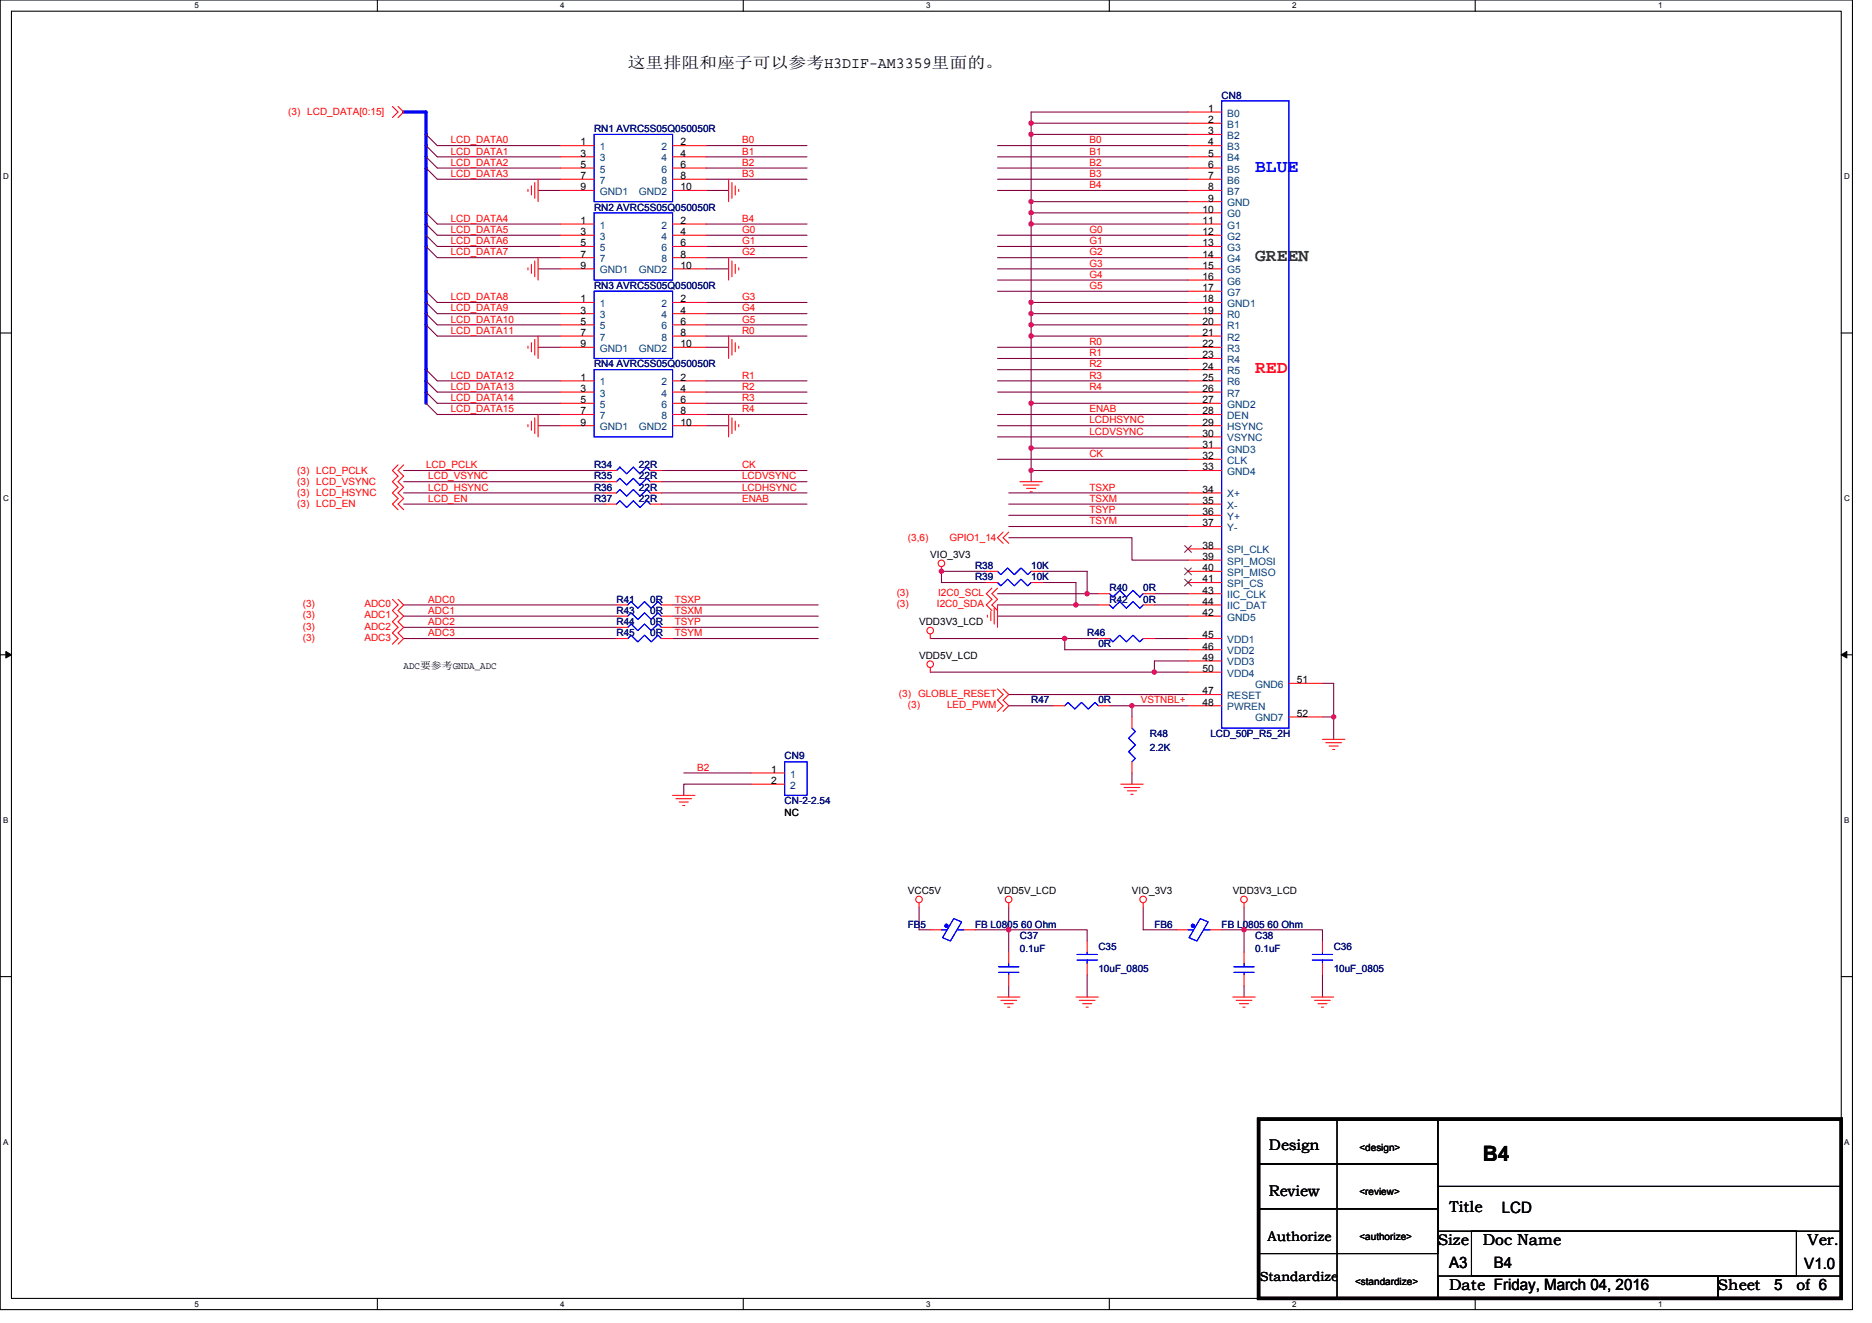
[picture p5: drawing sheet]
<svg xmlns="http://www.w3.org/2000/svg" width="297mm" height="210mm" viewBox="0 0 297 210" stroke-linecap="round" stroke-linejoin="round" font-family="sans-serif">
<path d="M0 0h293.9v207.9h-293.9zM1.8 1.8h290.4v204.3h-290.4z" fill="none" stroke="#000" stroke-width=".17"/>
<g fill="#fff">
<path d="M30.8 .2h.7v1.4h-.7z"/>
<path d="M30.8 206.3h.7v1.4h-.7z"/>
</g>
<path d="M59.9 0v1.8M59.9 206.1v1.8" fill="none" stroke="#000" stroke-width=".17"/>
<g fill="#fff">
<path d="M88.9 .2h.7v1.4h-.7z"/>
<path d="M88.9 206.3h.7v1.4h-.7z"/>
</g>
<path d="M117.9 0v1.8M117.9 206.1v1.8" fill="none" stroke="#000" stroke-width=".17"/>
<g fill="#fff">
<path d="M147 .2h.7v1.4h-.7z"/>
<path d="M147 206.3h.7v1.4h-.7z"/>
</g>
<path d="M176 0v1.8M176 206.1v1.8" fill="none" stroke="#000" stroke-width=".17"/>
<g fill="#fff">
<path d="M205 .2h.7v1.4h-.7z"/>
<path d="M205 206.3h.7v1.4h-.7z"/>
</g>
<path d="M234.1 0v1.8M234.1 206.1v1.8" fill="none" stroke="#000" stroke-width=".17"/>
<g fill="#fff">
<path d="M263.1 .2h.7v1.4h-.7z"/>
<path d="M263.1 206.3h.7v1.4h-.7z"/>
<path d="M.5 27.3h.9v1.4h-.9z"/>
<path d="M292.6 27.3h.9v1.4h-.9z"/>
<path d="M.5 78.4h.9v1.4h-.9z"/>
<path d="M292.6 78.4h.9v1.4h-.9z"/>
</g>
<path d="M0 52.9h1.8M292.2 52.9h1.7" fill="none" stroke="#000" stroke-width=".17"/>
<g fill="#fff">
<path d="M.5 129.5h.8v1.4h-.8z"/>
<path d="M292.6 129.5h.9v1.4h-.9z"/>
</g>
<path d="M0 103.9h1.8M292.2 103.9h1.7" fill="none" stroke="#000" stroke-width=".17"/>
<path d="M.9 103.4l.9 .5-.9 .5zM292.2 103.9l.8-.5v1z" fill="#000" stroke="#000" stroke-width=".16"/>
<g fill="#fff">
<path d="M.5 180.5h.8v1.4h-.8z"/>
<path d="M292.6 180.5h.9v1.4h-.9z"/>
</g>
<path d="M0 155h1.8M292.2 155h1.7M199.7 177.6h28.5v7.1h-28.5zM212.2 177.6h16v28.5h-16zM199.7 184.7h28.5v7.2h-28.5zM199.7 191.9h28.5v7.1h-28.5zM228.2 188.3h64v7.1h-64zM228.2 184.7v8.9M233.5 195.4h51.5v7.1h-51.5zM228.2 202.5h44.4v3.6h-44.4zM272.6 202.5h19.6v3.6h-19.6z" fill="none" stroke="#000" stroke-width=".17"/>
<g fill="none" stroke="#800040" stroke-width=".17">
<path d="M163.6 19.6v1.7M163.6 19.6h24.9M188.5 17.8h-24.9v1.8M67.6 21.3l1.8 1.8h19.5M67.6 24.9l1.8 1.8h19.5M67.6 26.7l1.8 1.7h19.5M67.6 35.6l1.8 1.7h19.5M67.6 37.3l1.8 1.8h19.5M67.6 39.1l1.8 1.8h19.5M67.6 23.1l1.8 1.8h19.5M67.6 33.8l1.8 1.8h19.5M85.4 30.2h3.5"/>
<path d="M112.1 26.7h16M112.1 23.1h16M112.1 24.9h16M112.1 28.4h16M112.1 35.6h16M112.1 37.3h16M112.1 39.1h16M112.1 30.2h3.5M158.3 23.1h30.2M158.3 24.9h30.2M158.3 26.7h30.2M158.3 28.4h30.2"/>
<path d="M158.3 30.2h30.2M158.3 37.3h30.2M158.3 39.1h30.2M163.6 21.3h24.9M163.6 35.6v12.4M163.6 21.3v10.7M163.6 32h24.9M163.6 32v1.8h24.9M163.6 33.8v1.8h24.9M67.6 46.2l1.8 1.8h19.5M67.6 48l1.8 1.8h19.5M67.6 49.8l1.8 1.8h19.5"/>
<path d="M67.6 51.6l1.8 1.7h19.5M67.6 58.7l1.8 1.8h19.5M85.4 42.7h3.5M85.4 55.1h3.5M112.1 40.9h16M112.1 48h16M112.1 49.8h16M112.1 51.6h16M112.1 53.3h16M112.1 42.7h3.5M112.1 55.1h3.5M158.3 58.7h30.2"/>
<path d="M158.3 56.9h30.2M158.3 55.1h30.2M158.3 46.2h30.2M158.3 42.7h30.2M158.3 44.4h30.2M158.3 40.9h30.2M163.6 48h24.9M163.6 51.6h24.9M163.6 53.3h24.9M163.6 49.8v1.8M163.6 53.3v10.7M163.6 48v1.8"/>
<path d="M163.6 51.6v1.7M163.6 49.8h24.9M64 74.7h32.1M64 76.5h32.1M64 78.2h32.1M67.6 60.5l1.8 1.7h19.5M67.6 62.2l1.8 1.8h19.5M67.6 64l1.8 1.8h19.5M85.4 67.6h3.5M104.9 74.7h23.2M104.9 76.5h23.2M104.9 78.2h23.2"/>
<path d="M112.1 60.5h16M112.1 62.2h16M112.1 64h16M112.1 65.8h16M112.1 67.6h3.5M158.3 67.6h30.2M158.3 72.9h30.2M158.3 69.3h30.2M158.3 65.8h30.2M158.3 62.2h30.2M158.3 60.5h30.2M160.1 78.2h28.4"/>
<path d="M163.6 71.1v3.6M163.6 74.7h24.9M163.6 71.1h24.9M163.6 64v7.1M163.6 74.7v1.8M163.6 64h24.9M64 80h32.1M64 96h33.8M64 97.8h33.8M64 99.6h33.8M104.9 80h23.2M106.7 96h23.1"/>
<path d="M106.7 97.8h23.1M106.7 99.6h23.1M156.5 90.7h-7.1v1.8h7.1M158.3 96h12.4M158.3 94.2h14.2M158.3 97.8h30.2M160.1 85.3h19.5v3.6h8.9M160.1 80h28.4M160.1 81.8h28.4M160.1 83.6h28.4M165.4 92.5h5.3v3.5M165.4 90.7h7.1v3.5"/>
<path d="M170.7 96h3.6M172.5 94.2h1.8M183.2 96h5.3M183.2 94.2h5.3M64 101.3h33.8M106.7 101.3h23.1M147.6 106.7h35.6M147.6 101.3h21.3M160.1 110.2h28.4M160.1 112h7.1M168.9 101.3h5.4M168.9 101.3v1.8h19.6"/>
<path d="M176.1 112h3.5M179.6 112v1.8M179.6 112h8.9M183.2 106.7h5.3M183.2 101.3h5.3M188.5 104.9h-5.3v1.8M209.8 113.8h1.8v3.5M209.8 108.5h1.8v5.3M108.5 122.7h10.7M119.2 124.5h-10.7v1.7M179.6 122.7v1.8M145.8 144v3.6h1.8"/>
<path d="M154.7 147.6h17.8v1.8M160.1 144v7.1M160.1 156.5v1.7M172.5 154.7v3.5M181.4 144v3.6h5.3M193.8 147.6h16v1.8M197.4 144v7.1M197.4 156.5v1.7M209.8 154.7v3.5"/>
</g>
<g fill="#f0f" stroke="#f0f" stroke-width=".17">
<circle cx="197.4" cy="147.6" r=".35"/>
<circle cx="163.6" cy="64" r=".35"/>
<circle cx="183.2" cy="106.7" r=".35"/>
<circle cx="163.6" cy="74.7" r=".35"/>
<circle cx="163.6" cy="71.1" r=".35"/>
<circle cx="163.6" cy="48" r=".35"/>
<circle cx="163.6" cy="35.5" r=".35"/>
<circle cx="163.6" cy="19.5" r=".35"/>
<circle cx="163.6" cy="21.3" r=".35"/>
<circle cx="163.6" cy="32" r=".35"/>
<circle cx="163.6" cy="33.8" r=".35"/>
<circle cx="163.6" cy="49.8" r=".35"/>
<circle cx="163.6" cy="51.5" r=".35"/>
<circle cx="163.6" cy="53.3" r=".35"/>
<circle cx="160" cy="147.6" r=".35"/>
<circle cx="211.6" cy="113.8" r=".35"/>
<circle cx="168.9" cy="101.3" r=".35"/>
<circle cx="172.5" cy="94.2" r=".35"/>
<circle cx="170.7" cy="96" r=".35"/>
<circle cx="179.6" cy="112" r=".35"/>
<circle cx="149.4" cy="90.7" r=".35"/>
</g>
<path d="M64 17.8h3.6v46.2" fill="none" stroke="#00f" stroke-width=".53"/>
<g fill="none" stroke="#f00" stroke-width=".17">
<path d="M62.3 16.9l.9 .9-.9 .9M63.2 16.9l.8 .9-.8 .9M188.5 17.8h5.3M188.5 19.6h5.3M83.8 30.1v.3M84.3 29.5v1.4M84.9 29v2.5M85.4 28.4v3.6M88.9 23.1h5.4M88.9 24.9h5.4M88.9 26.7h5.4M88.9 28.4h5.4"/>
<path d="M88.9 30.2h5.4M88.9 35.6h5.4M88.9 37.3h5.4M88.9 39.1h5.4M106.7 23.1h5.4M106.7 24.9h5.4M106.7 26.7h5.4M106.7 28.4h5.4M106.7 30.2h5.4M106.7 35.6h5.4M106.7 37.3h5.4M106.7 39.1h5.4"/>
<path d="M115.6 28.4v3.6M116.1 29v2.5M116.7 29.5v1.4M117.2 30.1v.3M188.5 23.1h5.3M188.5 24.9h5.3M188.5 26.7h5.3M188.5 28.4h5.3M188.5 30.2h5.3M188.5 35.6h5.3M188.5 37.3h5.3M188.5 39.1h5.3"/>
<path d="M188.5 21.3h5.3M188.5 32h5.3M188.5 33.8h5.3M83.8 42.5v.3M83.8 54.9v.4M84.3 42v1.4M84.3 54.4v1.4M84.9 41.4v2.5M84.9 53.9v2.5M85.4 40.9v3.5M85.4 53.3v3.6M88.9 48h5.4"/>
<path d="M88.9 49.8h5.4M88.9 51.6h5.4M88.9 53.3h5.4M88.9 55.1h5.4M88.9 40.9h5.4M88.9 42.7h5.4M106.7 48h5.4M106.7 49.8h5.4M106.7 51.6h5.4M106.7 53.3h5.4M106.7 55.1h5.4M106.7 40.9h5.4"/>
<path d="M106.7 42.7h5.4M115.6 40.9v3.5M115.6 53.3v3.6M116.1 41.4v2.5M116.1 53.9v2.5M116.7 42v1.4M116.7 54.4v1.4M117.2 42.5v.3M117.2 54.9v.4M188.5 48h5.3M188.5 49.8h5.3M188.5 51.6h5.3"/>
<path d="M188.5 53.3h5.3M188.5 55.1h5.3M188.5 40.9h5.3M188.5 42.7h5.3M188.5 44.4h5.3M188.5 46.2h5.3M188.5 56.9h5.3M188.5 58.7h5.3M63.2 73.8l-.9 .9 .9 .9-.9 .9 .9 .8-.9 .9 .9 .9-.9 .9 .9 .9M64 73.8l-.8 .9 .8 .9-.8 .9 .8 .8-.8 .9 .8 .9-.8 .9 .8 .9M83.8 67.4v.3M84.3 66.8v1.5"/>
<path d="M84.9 66.3v2.5M85.4 65.8v3.5M88.9 60.5h5.4M88.9 62.2h5.4M88.9 64h5.4M88.9 65.8h5.4M88.9 67.6h5.4M96.1 78.2h1.7M96.1 74.7h1.7M96.1 76.5h1.7M103.2 78.2h1.7M103.2 74.7h1.7"/>
<path d="M103.2 76.5h1.7M106.7 60.5h5.4M106.7 62.2h5.4M106.7 64h5.4M106.7 65.8h5.4M106.7 67.6h5.4M115.6 65.8v3.5M116.1 66.3v2.5M116.7 66.8v1.5M117.2 67.4v.3M161.8 76.5h3.6M162.4 77h2.5"/>
<path d="M162.9 77.5h1.4M163.4 78.1h.4M188.5 78.2h5.3M188.5 74.7h5.3M188.5 60.5h5.3M188.5 62.2h5.3M188.5 64h5.3M188.5 65.8h5.3M188.5 67.6h5.3M188.5 69.3h5.3M188.5 71.1h5.3M188.5 72.9h5.3"/>
<path d="M62.3 95.1l.9 .9-.9 .9 .9 .9-.9 .9 .9 .9-.9 .9 .9 .8-.9 .9M63.2 95.1l.8 .9-.8 .9 .8 .9-.8 .9 .8 .9-.8 .9 .8 .8-.8 .9M96.1 80h1.7M97.8 96h1.8M97.8 97.8h1.8M97.8 99.6h1.8M103.2 80h1.7M104.9 96h1.8M104.9 97.8h1.8M104.9 99.6h1.8M149.4 90v.7M156.5 90.7h1.8"/>
<path d="M156.5 92.5h1.8M156.7 97.6v.4M157.2 97.1v1.4M157.4 93.3l-.9 .9 .9 .9-.9 .9 .9 .9M157.8 96.5v2.5M158.3 96v3.6M158.3 93.3l-.9 .9 .9 .9-.9 .9 .9 .9M159.2 84.5l-.9 .8 .9 .9M160.1 84.5l-.9 .8 .9 .9M163.6 90.7h1.8M163.6 92.5h1.8M174.3 96h1.8"/>
<path d="M174.3 94.2h1.8M181.4 96h1.8M181.4 94.2h1.8M188.5 96h5.3M188.5 97.8h5.3M188.5 90.7h5.3M188.5 92.5h5.3M188.5 80h5.3M188.5 94.2h5.3M188.5 81.8h5.3M188.5 83.6h5.3M188.5 87.1h5.3"/>
<path d="M188.5 88.9h5.3M97.8 101.3h1.8M104.9 101.3h1.8M147.6 100.6v.7M147.6 106v.7M158.3 109.3l.9 .9-.9 .9 .9 .9-.9 .9M159.2 109.3l.9 .9-.9 .9 .9 .9-.9 .9M167.2 112h1.7M174.3 101.3h1.8M174.3 112h1.8M179.6 113.8v1.8M181.4 101.3h1.8"/>
<path d="M188.5 101.3h5.3M188.5 112h5.3M188.5 103.1h5.3M188.5 104.9h5.3M188.5 106.7h5.3M188.5 110.2h5.3M204.5 108.5h5.3M204.5 113.8h5.3M209.8 117.3h3.6M210.4 117.9h2.5M210.9 118.4h1.4M211.5 119h.3"/>
<path d="M106.7 126.2h3.6M107.2 126.8h2.5M107.8 127.3h1.4M108.3 127.8h.4M119.2 122.7h5.3M119.2 124.5h5.3M177.8 124.5h3.6M178.4 125h2.5M178.9 125.5h1.4M179.4 126.1h.4M179.6 120.9v1.8M145.8 143.3v.7"/>
<path d="M147.6 147.6h1.8M152.9 147.6h1.8M158.3 158.2h3.5M158.8 158.8h2.5M159.3 159.3h1.5M159.9 159.9h.3M160.1 143.3v.7M160.1 151.1v1.8M160.1 154.7v1.8M170.7 158.2h3.6M171.3 158.8h2.5M171.8 159.3h1.4"/>
<path d="M172.3 159.9h.4M172.5 149.4v1.7M172.5 152.9v1.8M181.4 143.3v.7M186.7 147.6h1.8M192.1 147.6h1.7M195.6 158.2h3.6M196.1 158.8h2.5M196.7 159.3h1.4M197.2 159.9h.4M197.4 143.3v.7M197.4 151.1v1.8"/>
<path d="M197.4 154.7v1.8M208.1 158.2h3.5M208.6 158.8h2.5M209.1 159.3h1.5M209.7 159.9h.3M209.8 149.4v1.7M209.8 152.9v1.8"/>
<circle cx="149.4" cy="89.4" r=".52"/>
<circle cx="147.6" cy="105.4" r=".52"/>
<circle cx="147.6" cy="100.1" r=".52"/>
<circle cx="145.8" cy="142.8" r=".52"/>
<circle cx="160" cy="142.8" r=".52"/>
<circle cx="181.4" cy="142.8" r=".52"/>
<circle cx="197.4" cy="142.8" r=".52"/>
</g>
<path d="M199.7 177.6h92.5v28.5h-92.5z" fill="none" stroke="#000" stroke-width=".53"/>
<g fill="none" stroke="#00f" stroke-width=".17">
<path d="M193.8 16h10.7v99.6h-10.7zM94.3 21.3h12.4v10.7h-12.4zM94.3 33.8h12.4v10.6h-12.4zM94.3 46.2h12.4v10.7h-12.4zM94.3 58.7h12.4v10.6h-12.4zM97.8 78.2l.6-.5 1 1.1 1.1-1.1 1.1 1.1 1-1.1 .6 .5M97.8 74.7l.6-.6 1 1.1 1.1-1.1 1.1 1.1 1-1.1 .6 .6M97.8 76.5l.6-.6 1 1.1 1.1-1.1 1.1 1.1 1-1.1 .6 .6M97.8 80l.6-.5 1 1 1.1-1 1.1 1 1-1 .6 .5M99.6 96l.5-.5 1.1 1 1.1-1 1 1 1.1-1 .5 .5M99.6 97.8l.5-.5 1.1 1 1.1-1 1 1 1.1-1 .5 .5M99.6 99.6l.5-.6 1.1 1.1 1.1-1.1 1 1.1 1.1-1.1 .5 .6"/>
<path d="M158.3 90.7l.5 .5 1.1-1.1 1 1.1 1.1-1.1 1.1 1.1 .5-.5M158.3 92.5l.5 .5 1.1-1.1 1 1.1 1.1-1.1 1.1 1.1 .5-.5M176.1 94.2l.5 .6 1.1-1.1 1 1.1 1.1-1.1 1.1 1.1 .5-.6M176.1 96l.5 .5 1.1-1 1 1 1.1-1 1.1 1 .5-.5M99.6 101.3l.5-.5 1.1 1.1 1.1-1.1 1 1.1 1.1-1.1 .5 .5M168.9 112l.6-.5 1.1 1 1-1 1.1 1 1.1-1 .5 .5M176.1 101.3l.5 .6 1.1-1.1 1 1.1 1.1-1.1 1.1 1.1 .5-.6M179.6 115.6l.5 .5-1 1.1 1 1-1 1.1 1 1.1-.5 .5M124.5 120.9h3.6v5.3h-3.6zM149.4 147.6h.9M151.3 145.8l1.3 .5-1.8 3.1-1.2-.6zM151.9 147.6h1"/>
<path d="M158.5 153.4h3.2M158.5 154.3h3.2M160.1 154.3v.4M160.1 152.9v.5M170.9 152.4h3.2M170.9 151.5h3.2M172.5 151.1v.4M172.5 152.4v.5M188.5 147.6h.9M190.5 145.8l1.2 .5-1.8 3.1-1.2-.6zM191 147.6h1.1M195.8 153.4h3.2"/>
<path d="M195.8 154.3h3.2M197.4 154.3v.4M197.4 152.9v.5M208.2 152.4h3.3M208.2 151.5h3.3M209.8 151.1v.4M209.8 152.4v.5"/>
</g>
<g fill="#00f" stroke="#00f" stroke-width=".17">
<circle cx="189.3" cy="146.9" r=".25"/>
<circle cx="150.2" cy="146.9" r=".25"/>
</g>
<path d="M188 86.6l1.1 1.1M188 90.1l1.1 1.1M188 91.9l1.1 1.1M189 86.6l-1 1.1M189 90.1l-1 1.1M189 91.9l-1 1.1" fill="none" stroke="#804000" stroke-width=".16"/>
<text font-size="3.4" x="235.3" y="184.3">B4</text>
<text font-size="2.8" fill="#00f" x="199.2" y="27.2">BLUE</text>
<text font-size="2.8" fill="#008000" x="199.2" y="41.5">GREEN</text>
<text font-size="2.8" fill="#f00" x="199.2" y="59.2">RED</text>
<g font-size="2.5">
<text x="99.6" y="10.9">这里排阻和座子可以参考H3DIF-AM3359里面的。</text>
<text x="228.2" y="197.7">Size</text>
<text x="229.9" y="192.3">Title</text>
<text x="235.3" y="197.7">Doc Name</text>
<text x="238.3" y="192.5">LCD</text>
<text x="286.8" y="197.7">Ver.</text>
<text x="229.9" y="201.2">A3</text>
<text x="237" y="201.2">B4</text>
<text x="286.3" y="201.4">V1.0</text>
<text x="229.9" y="204.8">Date Friday, March 04, 2016</text>
<text x="272.6" y="204.8">Sheet</text>
<text x="281.5" y="204.7">5</text>
<text x="285" y="204.8">of 6</text>
</g>
<g font-size="2.4">
<text x="201.3" y="182.5">Design</text>
<text x="201.3" y="189.8">Review</text>
</g>
<g font-size="2.1">
<text x="201.1" y="197">Authorize</text>
<text x="199.9" y="203.4">Standardize</text>
</g>
<g font-size="1.6">
<text x="191.7" y="17.8">1</text>
<text x="92.1" y="23.1">1</text>
<text x="108" y="23.1">2</text>
<text x="191.7" y="19.5">2</text>
<text x="191.7" y="21.3">3</text>
<text x="191.7" y="23.1">4</text>
<text x="92.1" y="24.9">3</text>
<text x="92.1" y="26.6">5</text>
<text x="92.1" y="28.4">7</text>
<text x="108" y="24.9">4</text>
<text x="108" y="26.6">6</text>
<text x="108" y="28.4">8</text>
<text x="191.7" y="24.9">5</text>
<text x="191.7" y="26.6">6</text>
<text x="191.7" y="28.4">7</text>
<text x="92.1" y="30.2">9</text>
<text x="92.1" y="35.5">1</text>
<text x="108" y="30.2">10</text>
<text x="108" y="35.5">2</text>
<text x="190.8" y="33.8">10</text>
<text x="190.8" y="35.5">11</text>
<text x="191.7" y="32">9</text>
<text x="191.7" y="30.2">8</text>
<text x="92.1" y="37.3">3</text>
<text x="92.1" y="39.1">5</text>
<text x="92.1" y="40.9">7</text>
<text x="108" y="37.3">4</text>
<text x="108" y="39.1">6</text>
<text x="108" y="40.9">8</text>
<text x="190.8" y="37.3">12</text>
<text x="190.8" y="39.1">13</text>
<text x="190.8" y="40.9">14</text>
<text x="92.1" y="48">1</text>
<text x="92.1" y="42.7">9</text>
<text x="108" y="42.7">10</text>
<text x="108" y="48">2</text>
<text x="190.8" y="42.7">15</text>
<text x="190.8" y="44.4">16</text>
<text x="190.8" y="46.2">17</text>
<text x="190.8" y="48">18</text>
<text x="92.1" y="49.8">3</text>
<text x="92.1" y="51.5">5</text>
<text x="92.1" y="53.3">7</text>
<text x="108" y="49.8">4</text>
<text x="108" y="51.5">6</text>
<text x="108" y="53.3">8</text>
<text x="190.8" y="49.8">19</text>
<text x="190.8" y="51.5">20</text>
<text x="190.8" y="53.3">21</text>
<text x="92.1" y="55.1">9</text>
<text x="108" y="55.1">10</text>
<text x="190.8" y="55.1">22</text>
<text x="190.8" y="56.9">23</text>
<text x="190.8" y="58.7">24</text>
<text x="92.1" y="60.4">1</text>
<text x="92.1" y="62.2">3</text>
<text x="92.1" y="64">5</text>
<text x="92.1" y="65.8">7</text>
<text x="108" y="60.4">2</text>
<text x="108" y="62.2">4</text>
<text x="108" y="64">6</text>
<text x="108" y="65.8">8</text>
<text x="190.8" y="60.4">25</text>
<text x="190.8" y="62.2">26</text>
<text x="190.8" y="64">27</text>
<text x="190.8" y="65.8">28</text>
<text x="92.1" y="67.5">9</text>
<text x="108" y="67.5">10</text>
<text x="190.8" y="67.5">29</text>
<text x="190.8" y="69.3">30</text>
<text x="190.8" y="71.1">31</text>
<text x="190.8" y="72.9">32</text>
<text x="190.8" y="74.7">33</text>
<text x="190.8" y="78.2">34</text>
<text x="190.8" y="80">35</text>
<text x="190.8" y="81.8">36</text>
<text x="190.8" y="83.5">37</text>
<text x="147.6" y="88.5">VIO_3V3</text>
<text x="190.8" y="87.1">38</text>
<text x="190.8" y="88.9">39</text>
<text x="190.8" y="90.7">40</text>
<text x="190.8" y="92.4">41</text>
<text x="190.8" y="94.2">43</text>
<text x="190.8" y="96">44</text>
<text x="145.8" y="99.2">VDD3V3_LCD</text>
<text x="190.8" y="97.8">42</text>
<text x="190.8" y="101.3">45</text>
<text x="64" y="106.2">ADC要参考GNDA_ADC</text>
<text x="145.8" y="104.5">VDD5V_LCD</text>
<text x="190.8" y="103.1">46</text>
<text x="190.8" y="104.9">49</text>
<text x="190.8" y="106.7">50</text>
<text x="190.8" y="110.2">47</text>
<text x="190.8" y="112">48</text>
<text x="205.8" y="108.4">51</text>
<text x="205.8" y="113.8">52</text>
<text x="122.4" y="122.7">1</text>
<text x="122.4" y="124.4">2</text>
<text x="124.5" y="129.4">NC</text>
<text x="144.1" y="141.9">VCC5V</text>
<text x="158.3" y="141.9">VDD5V_LCD</text>
<text x="179.6" y="141.9">VIO_3V3</text>
<text x="195.6" y="141.9">VDD3V3_LCD</text>
<text x="215.7" y="182.6">&lt;design&gt;</text>
<text x="215.7" y="189.7">&lt;review&gt;</text>
<text x="215.7" y="196.8">&lt;authorize&gt;</text>
<text x="215" y="203.9">&lt;standardize&gt;</text>
</g>
<g font-size="1.6" fill="#000080">
<text x="193.8" y="15.6">CN8</text>
<text x="94.3" y="21">RN1 AVRC5S05Q050050R</text>
<text x="94.3" y="33.4">RN2 AVRC5S05Q050050R</text>
<text x="94.3" y="45.9">RN3 AVRC5S05Q050050R</text>
<text x="94.3" y="58.3">RN4 AVRC5S05Q050050R</text>
<text x="94.3" y="77.9">R36</text>
<text x="94.3" y="74.3">R34</text>
<text x="94.3" y="76.1">R35</text>
<text x="101.4" y="77.9">22R</text>
<text x="101.4" y="74.3">22R</text>
<text x="101.4" y="76.1">22R</text>
<text x="94.3" y="79.7">R37</text>
<text x="101.4" y="79.7">22R</text>
<text x="97.8" y="95.7">R41</text>
<text x="103.2" y="95.7">0R</text>
<text x="154.7" y="90.3">R38</text>
<text x="154.7" y="92.1">R39</text>
<text x="163.6" y="90.3">10K</text>
<text x="163.6" y="92.1">10K</text>
<text x="176.1" y="93.9">R40</text>
<text x="176.1" y="95.7">R42</text>
<text x="181.4" y="93.9">0R</text>
<text x="181.4" y="95.7">0R</text>
<text x="97.8" y="97.4">R43</text>
<text x="97.8" y="99.2">R44</text>
<text x="97.8" y="101">R45</text>
<text x="103.2" y="97.4">0R</text>
<text x="103.2" y="99.2">0R</text>
<text x="103.2" y="101">0R</text>
<text x="172.5" y="101">R46</text>
<text x="174.3" y="102.8">0R</text>
<text x="163.6" y="111.7">R47</text>
<text x="174.3" y="111.7">0R</text>
<text x="182.5" y="117">R48</text>
<text x="182.5" y="119.1">2.2K</text>
<text x="192.1" y="117">LCD_50P_R5_2H</text>
<text x="124.5" y="120.5">CN9</text>
<text x="124.5" y="127.7">CN-2-2.54</text>
<text x="144.1" y="147.2">FB5</text>
<text x="154.7" y="147.2">FB L0805 60 Ohm</text>
<text x="161.8" y="149">C37</text>
<text x="183.2" y="147.2">FB6</text>
<text x="193.8" y="147.2">FB L0805 60 Ohm</text>
<text x="199.2" y="149">C38</text>
<text x="161.8" y="151.1">0.1uF</text>
<text x="174.3" y="150.8">C35</text>
<text x="174.3" y="154.3">10uF_0805</text>
<text x="199.2" y="151.1">0.1uF</text>
<text x="211.6" y="150.8">C36</text>
<text x="211.6" y="154.3">10uF_0805</text>
</g>
<g font-size="1.6" fill="#f00">
<text x="45.7" y="18.3">(3) LCD_DATA[0:15]</text>
<text x="71.5" y="22.8">LCD_DATA0</text>
<text x="117.7" y="22.8">B0</text>
<text x="172.9" y="22.8">B0</text>
<text x="71.5" y="26.3">LCD_DATA2</text>
<text x="71.5" y="28.1">LCD_DATA3</text>
<text x="71.5" y="24.5">LCD_DATA1</text>
<text x="117.7" y="26.3">B2</text>
<text x="117.7" y="24.5">B1</text>
<text x="117.7" y="28.1">B3</text>
<text x="172.9" y="24.5">B1</text>
<text x="172.9" y="26.3">B2</text>
<text x="172.9" y="28.1">B3</text>
<text x="172.9" y="29.9">B4</text>
<text x="71.5" y="35.2">LCD_DATA4</text>
<text x="117.7" y="35.2">B4</text>
<text x="71.5" y="37">LCD_DATA5</text>
<text x="71.5" y="38.8">LCD_DATA6</text>
<text x="71.5" y="40.5">LCD_DATA7</text>
<text x="117.7" y="37">G0</text>
<text x="117.7" y="38.8">G1</text>
<text x="117.7" y="40.5">G2</text>
<text x="172.9" y="37">G0</text>
<text x="172.9" y="40.5">G2</text>
<text x="172.9" y="38.8">G1</text>
<text x="71.5" y="47.6">LCD_DATA8</text>
<text x="117.7" y="47.6">G3</text>
<text x="172.9" y="45.9">G5</text>
<text x="172.9" y="42.3">G3</text>
<text x="172.9" y="44.1">G4</text>
<text x="71.5" y="49.4">LCD_DATA9</text>
<text x="71.5" y="51.2">LCD_DATA10</text>
<text x="71.5" y="53">LCD_DATA11</text>
<text x="117.7" y="49.4">G4</text>
<text x="117.7" y="51.2">G5</text>
<text x="117.7" y="53">R0</text>
<text x="172.9" y="58.3">R2</text>
<text x="172.9" y="56.5">R1</text>
<text x="172.9" y="54.8">R0</text>
<text x="71.5" y="60.1">LCD_DATA12</text>
<text x="71.5" y="61.9">LCD_DATA13</text>
<text x="71.5" y="63.6">LCD_DATA14</text>
<text x="71.5" y="65.4">LCD_DATA15</text>
<text x="117.7" y="60.1">R1</text>
<text x="117.7" y="61.9">R2</text>
<text x="117.7" y="63.6">R3</text>
<text x="117.7" y="65.4">R4</text>
<text x="172.9" y="65.4">ENAB</text>
<text x="172.9" y="61.9">R4</text>
<text x="172.9" y="60.1">R3</text>
<text x="172.9" y="67.2">LCDHSYNC</text>
<text x="172.9" y="69">LCDVSYNC</text>
<text x="47.2" y="75.2">(3) LCD_PCLK</text>
<text x="47.2" y="77">(3) LCD_VSYNC</text>
<text x="67.6" y="74.3">LCD_PCLK</text>
<text x="68" y="76.1">LCD_VSYNC</text>
<text x="68" y="77.9">LCD_HSYNC</text>
<text x="117.7" y="74.3">CK</text>
<text x="117.7" y="76.1">LCDVSYNC</text>
<text x="117.7" y="77.9">LCDHSYNC</text>
<text x="172.9" y="72.5">CK</text>
<text x="172.9" y="77.9">TSXP</text>
<text x="47.2" y="78.8">(3) LCD_HSYNC</text>
<text x="47.2" y="80.5">(3) LCD_EN</text>
<text x="68" y="79.7">LCD_EN</text>
<text x="117.7" y="79.7">ENAB</text>
<text x="172.9" y="79.7">TSXM</text>
<text x="172.9" y="81.4">TSYP</text>
<text x="172.9" y="83.2">TSYM</text>
<text x="144.1" y="85.9">(3,6)</text>
<text x="150.6" y="85.9">GPIO1_14</text>
<text x="68" y="95.7">ADC0</text>
<text x="107.1" y="95.7">TSXP</text>
<text x="142.3" y="94.6">(3)</text>
<text x="148.9" y="94.6">I2C0_SCL</text>
<text x="48" y="96.4">(3)</text>
<text x="48" y="98.1">(3)</text>
<text x="48" y="99.9">(3)</text>
<text x="48" y="101.7">(3)</text>
<text x="57.8" y="96.4">ADC0</text>
<text x="57.8" y="98.1">ADC1</text>
<text x="57.8" y="99.9">ADC2</text>
<text x="57.8" y="101.7">ADC3</text>
<text x="68" y="97.4">ADC1</text>
<text x="68" y="99.2">ADC2</text>
<text x="68" y="101">ADC3</text>
<text x="107.1" y="97.4">TSXM</text>
<text x="107.1" y="99.2">TSYP</text>
<text x="107.1" y="101">TSYM</text>
<text x="142.3" y="96.4">(3)</text>
<text x="148.7" y="96.4">I2C0_SDA</text>
<text x="142.6" y="110.6">(3) GLOBLE_RESET</text>
<text x="144.1" y="112.4">(3)</text>
<text x="150.3" y="112.4">LED_PWM</text>
<text x="181" y="111.7">VSTNBL+</text>
<text x="110.6" y="122.3">B2</text>
</g>
<g font-size="1.6" fill="#004080">
<text x="95.2" y="23.8">1</text>
<text x="104.9" y="23.8">2</text>
<text x="194.7" y="18.5">B0</text>
<text x="194.7" y="20.3">B1</text>
<text x="194.7" y="22.1">B2</text>
<text x="194.7" y="23.8">B3</text>
<text x="95.2" y="25.6">3</text>
<text x="95.2" y="27.4">5</text>
<text x="95.2" y="29.2">7</text>
<text x="104.9" y="25.6">4</text>
<text x="104.9" y="27.4">6</text>
<text x="104.9" y="29.2">8</text>
<text x="194.7" y="25.6">B4</text>
<text x="194.7" y="27.4">B5</text>
<text x="194.7" y="29.2">B6</text>
<text x="95.2" y="30.9">GND1</text>
<text x="101.4" y="30.9">GND2</text>
<text x="194.7" y="32.7">GND</text>
<text x="194.7" y="30.9">B7</text>
<text x="194.7" y="34.5">G0</text>
<text x="95.2" y="36.3">1</text>
<text x="95.2" y="38.1">3</text>
<text x="95.2" y="39.8">5</text>
<text x="95.2" y="41.6">7</text>
<text x="104.9" y="36.3">2</text>
<text x="104.9" y="38.1">4</text>
<text x="104.9" y="39.8">6</text>
<text x="104.9" y="41.6">8</text>
<text x="194.7" y="36.3">G1</text>
<text x="194.7" y="38.1">G2</text>
<text x="194.7" y="39.8">G3</text>
<text x="194.7" y="41.6">G4</text>
<text x="95.2" y="43.4">GND1</text>
<text x="101.4" y="43.4">GND2</text>
<text x="194.7" y="43.4">G5</text>
<text x="194.7" y="45.2">G6</text>
<text x="194.7" y="46.9">G7</text>
<text x="95.2" y="48.7">1</text>
<text x="95.2" y="50.5">3</text>
<text x="95.2" y="52.3">5</text>
<text x="104.9" y="48.7">2</text>
<text x="104.9" y="50.5">4</text>
<text x="104.9" y="52.3">6</text>
<text x="194.7" y="48.7">GND1</text>
<text x="194.7" y="50.5">R0</text>
<text x="194.7" y="52.3">R1</text>
<text x="95.2" y="54.1">7</text>
<text x="95.2" y="55.8">GND1</text>
<text x="101.4" y="55.8">GND2</text>
<text x="104.9" y="54.1">8</text>
<text x="194.7" y="54.1">R2</text>
<text x="194.7" y="55.8">R3</text>
<text x="194.7" y="57.6">R4</text>
<text x="194.7" y="59.4">R5</text>
<text x="95.2" y="61.2">1</text>
<text x="95.2" y="62.9">3</text>
<text x="95.2" y="64.7">5</text>
<text x="104.9" y="61.2">2</text>
<text x="104.9" y="62.9">4</text>
<text x="104.9" y="64.7">6</text>
<text x="194.7" y="61.2">R6</text>
<text x="194.7" y="62.9">R7</text>
<text x="194.7" y="64.7">GND2</text>
<text x="95.2" y="66.5">7</text>
<text x="95.2" y="68.3">GND1</text>
<text x="101.4" y="68.3">GND2</text>
<text x="104.9" y="66.5">8</text>
<text x="194.7" y="66.5">DEN</text>
<text x="194.7" y="68.3">HSYNC</text>
<text x="194.7" y="70.1">VSYNC</text>
<text x="194.7" y="71.8">GND3</text>
<text x="194.7" y="73.6">CLK</text>
<text x="194.7" y="75.4">GND4</text>
<text x="194.7" y="79">X+</text>
<text x="194.7" y="80.7">X-</text>
<text x="194.7" y="82.5">Y+</text>
<text x="194.7" y="84.3">Y-</text>
<text x="194.7" y="87.8">SPI_CLK</text>
<text x="194.7" y="89.6">SPI_MOSI</text>
<text x="194.7" y="91.4">SPI_MISO</text>
<text x="194.7" y="93.2">SPI_CS</text>
<text x="194.7" y="95">IIC_CLK</text>
<text x="194.7" y="96.7">IIC_DAT</text>
<text x="194.7" y="98.5">GND5</text>
<text x="194.7" y="102.1">VDD1</text>
<text x="194.7" y="103.8">VDD2</text>
<text x="194.7" y="105.6">VDD3</text>
<text x="194.7" y="107.4">VDD4</text>
<text x="194.7" y="111">RESET</text>
<text x="194.7" y="112.7">PWREN</text>
<text x="199.2" y="109.2">GND6</text>
<text x="199.2" y="114.5">GND7</text>
<text x="125.4" y="123.4">1</text>
<text x="125.4" y="125.2">2</text>
</g>
<g font-size="1.3">
<text x="30.8" y="1.3">5</text>
<text x="88.9" y="1.3">4</text>
<text x="147" y="1.3">3</text>
<text x="205" y="1.3">2</text>
<text x="263.1" y="1.3">1</text>
<text x=".5" y="28.4">D</text>
<text x="292.6" y="28.4">D</text>
<text x=".5" y="79.5">C</text>
<text x="292.6" y="79.5">C</text>
<text x=".5" y="130.6">B</text>
<text x="292.6" y="130.6">B</text>
<text x=".5" y="181.7">A</text>
<text x="292.6" y="181.7">A</text>
<text x="30.8" y="207.4">5</text>
<text x="88.9" y="207.4">4</text>
<text x="147" y="207.4">3</text>
<text x="205" y="207.4">2</text>
<text x="263.1" y="207.4">1</text>
</g>
</svg>
